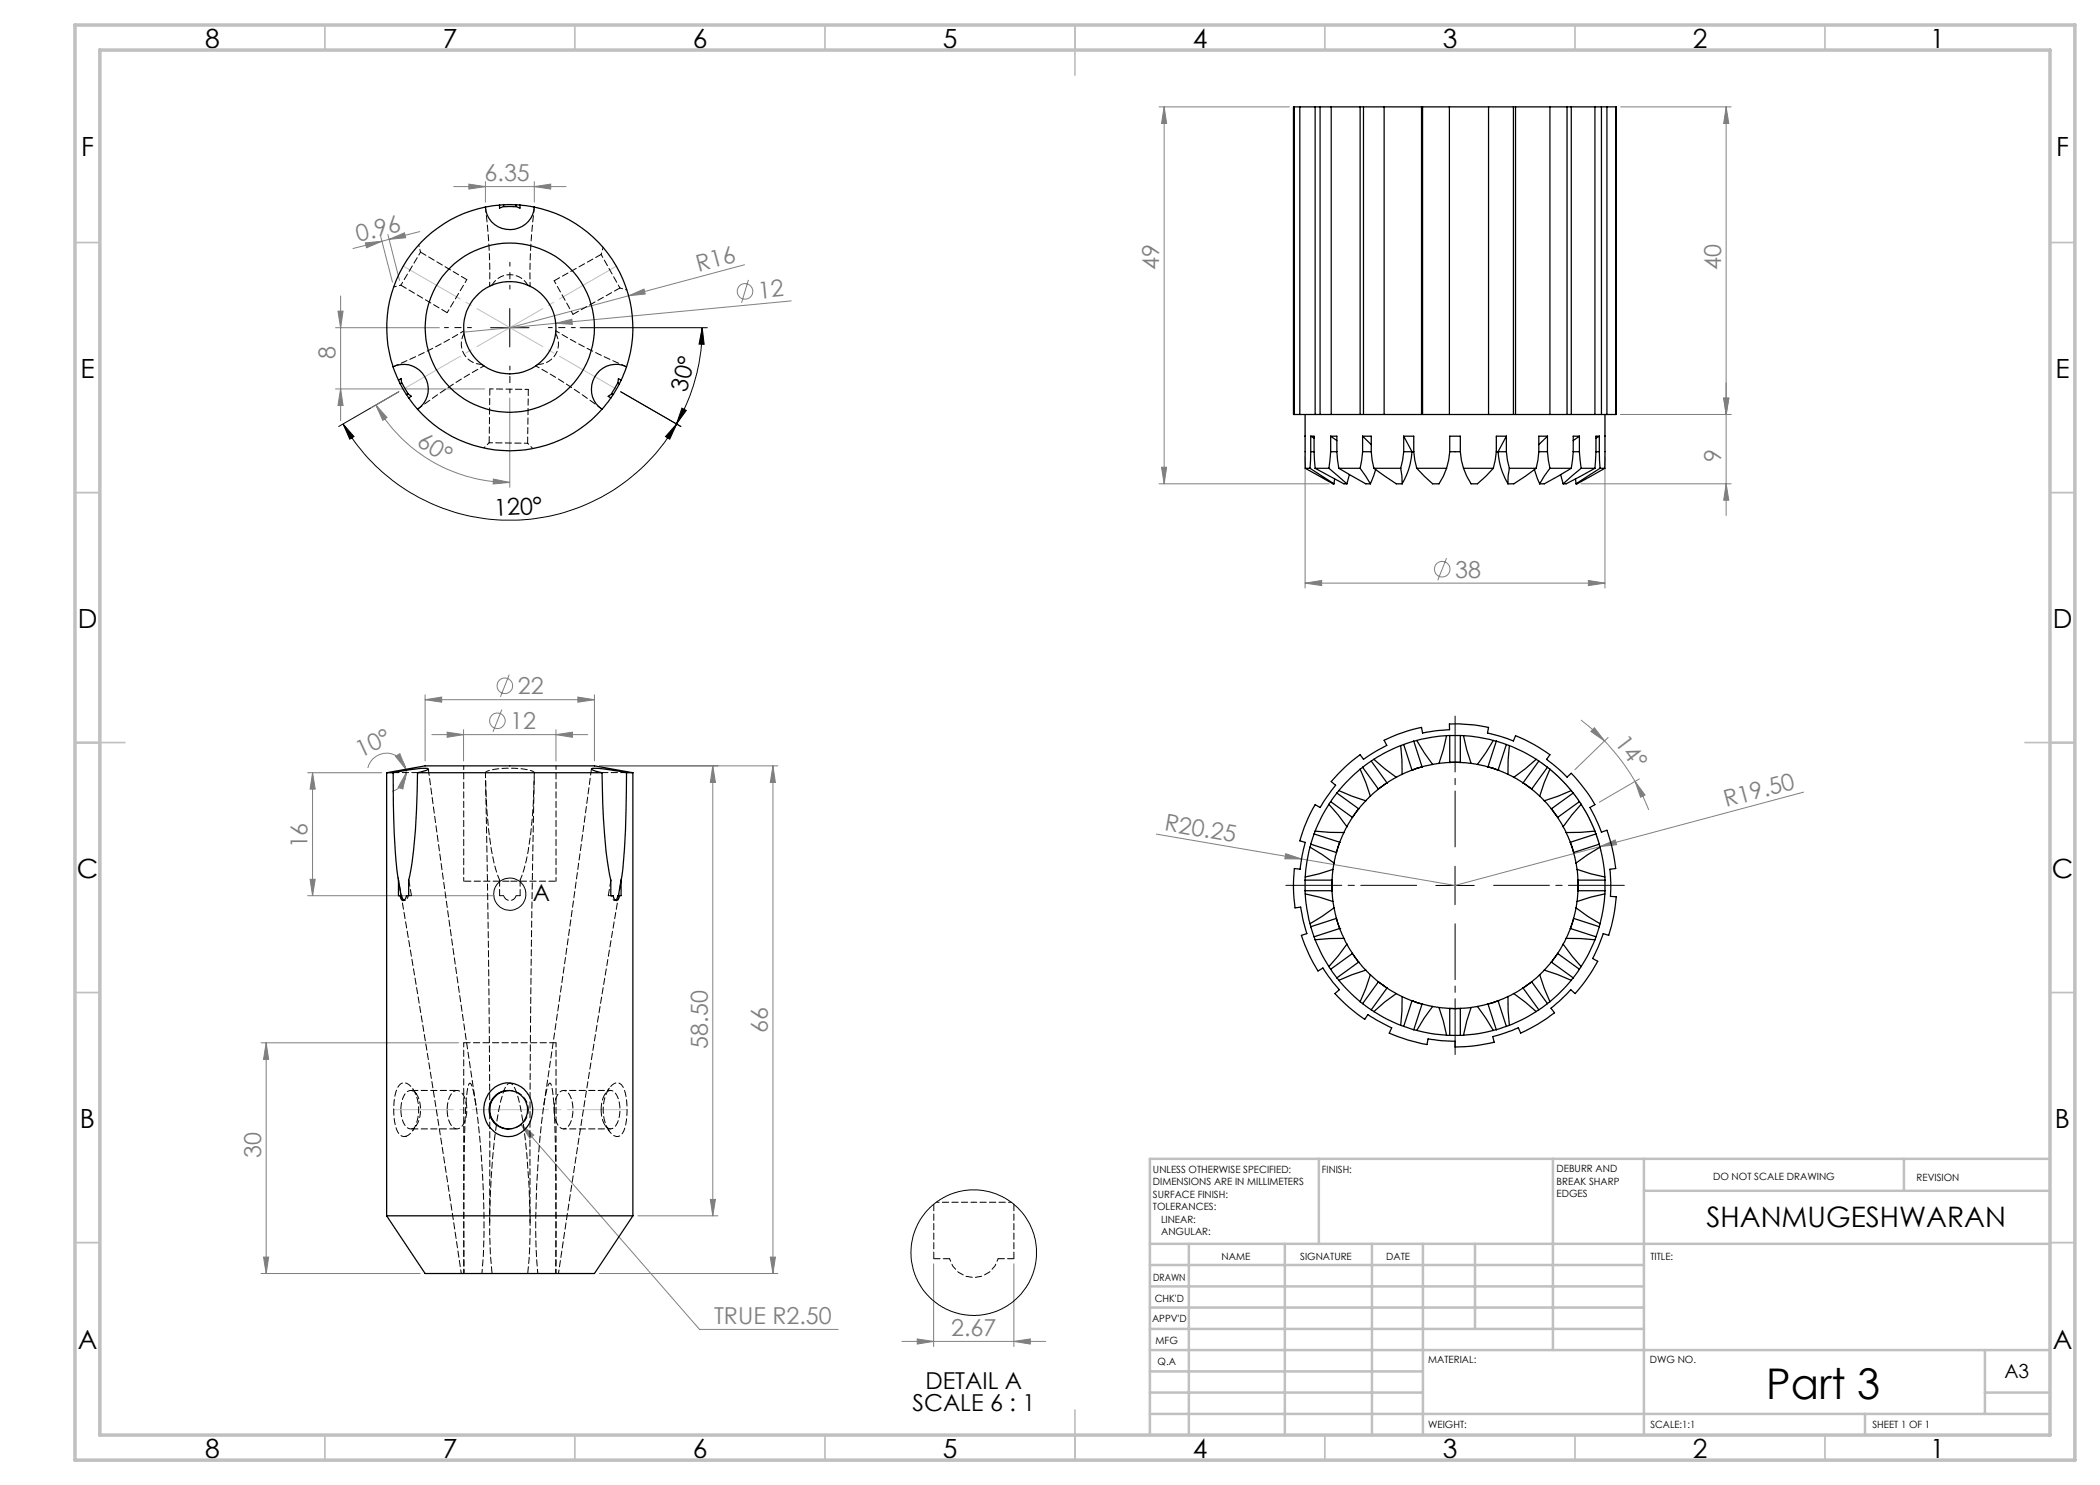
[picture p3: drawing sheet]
<svg xmlns="http://www.w3.org/2000/svg" width="420mm" height="297mm" viewBox="0 0 420 297" stroke-linecap="round" stroke-linejoin="round" font-family="sans-serif">
<g fill="none" stroke="#808080" stroke-width=".2">
<path d="M90.7 37.3h22.5M93.8 36.8l3.3 .5-3.3 .5zM97.1 36.3v4.1M106.9 37.3l3.2-.5v1zM106.9 36.3v4.1M231.8 21.4h26.1M232.8 21.4l.5 3.3h-1zM232.8 21.4v75.4M324.1 21.4h22.1M345.2 21.4v81.7M345.2 21.4l.6 3.3h-1.1zM68.1 59.2v24.9"/>
<path d="M73.1 48.6l3.3-.3-3.1 1.3zM76.1 47.3l2.4 9.1M76.4 48.3l-5.8 1.4M77.6 46.9l2.3 9.2M77.8 47.9l3.1-1.3 .2 1zM77.8 47.9l-1.4 .4M84 46.3l-6.2 1.6M125.7 59.2l3.1-1.4 .2 1zM148.9 52.9l-46.9 12.6M149.7 56l-1.4 4.6M67.1 77.8h29.8M67.1 65.5h20.8"/>
<path d="M67.6 62.2h1l-.5 3.3zM68.1 77.8l.5 3.3h-1zM79.8 78.3l-5.5 3.2M102 79.6v17.9M111.2 64.7l3.2-.9 .1 1.1zM111.2 64.7l-18.4 1.7M158.3 60.2l-47.1 4.5M344.7 79.6h1.1l-.6 3.3zM75.2 81l2.2 2.5-.8 .6zM75.2 81a30.8 30.8 0 0 0 26.8 15.5M98.7 95.8l3.3 .7-3.4 .3zM231.8 96.8h34"/>
<path d="M232.3 93.4h1l-.5 3.4zM261 91.3v26.3M316.2 96.8h30M321 91.3v26.3M324.1 82.9h22.1M345.2 96.8l.6 3.2h-1.1zM261 116.6l3.3-.5v1zM261 116.6h60M289.3 111.6l-1.8 4.5M317.7 116.1l3.3 .5-3.3 .5zM85 139.9l3.3-.5v1zM85 139v13.2"/>
<path d="M85 139.9h33.9M101.8 134.9l-1.7 4.5M115.6 139.4l3.3 .5-3.3 .5zM118.9 139v13.2M61.5 154.5h14.8M62.5 154.5v24.6M62.5 154.5l.5 3.3h-1zM73.6 153.6a3.9 3.9 0 0 1 3.9-3 3.9 3.9 0 0 1 3.7 3.2M79.1 151.3l.9-.6 1.2 3.1zM81.2 153.8v.7M81.2 154.5l-.6 3.3-1-.3zM81.2 154.5a3.9 3.9 0 0 1-2.8 3.8"/>
<path d="M86.4 146.9h31.1M89.4 146.4l3.3 .5-3.3 .6zM92.7 145.9v6.3M100.4 141.9l-1.8 4.5M111.2 146.9l3.3-.5v1.1zM111.2 145.9v6.3M119.9 153.2h35.7M142.6 153.2l.5 3.3h-1zM142.6 153.2v90M154.6 153.2l.5 3.3h-1zM154.6 153.2v101.5M308.1 152.4a30 30 0 0 1 12.1 17.9"/>
<path d="M316.2 144l3 2.5 1.7 1.7M318.9 145.6l2 2.6-2.7-1.9zM320.9 148.2a43.1 43.1 0 0 1 6.1 8.1M321.6 147.5l-6.6 6.4M327 156.3l2 2.7-.9 .5zM327 156.3l1.5 2.8 1.2 2.9M327.9 155.8l-8 4.6M360.7 158.4l-69.7 18.7-30.7-5.3M61.5 179.1h37.4M62 175.9h1l-.5 3.2zM231.3 166.8l29 5M257.1 170.7l3.2 1.1h-3.3z"/>
<path d="M320 169.3l3-1.3 .3 .9zM52.2 208.6h39.5M53.2 208.6v46.1M53.2 208.6l.5 3.3h-1zM104.2 224.9l2.6 2.1-.8 .7zM104.2 224.9l35.7 41h27.7M142.1 239.9h1l-.5 3.3zM52.2 254.7h31.8M52.7 251.4h1l-.5 3.3zM119.9 254.7h35.7M127.6 243.2h16M154.1 251.4h1l-.5 3.3z"/>
<path d="M186.7 252.8v16.5M202.8 252.8v16.5M180.4 268.3h28.7M183.4 267.8l3.3 .5-3.3 .5zM202.8 268.3l3.3-.5v1z"/>
<circle cx="149" cy="58.3" r="1.57"/>
<circle cx="288.4" cy="113.8" r="1.55"/>
<circle cx="101" cy="137.2" r="1.56"/>
<circle cx="99.5" cy="144.1" r="1.56"/>
</g>
<g fill="none" stroke="#000" stroke-width=".2">
<path d="M79.8 78.3l-12.1 7M98.1 65.5h7.7M102 61.7v7.7M116 65.5h25.5M124.1 78.3l12.1 7M140.4 65.5l.4 3.4-1-.1zM140.4 65.5a38.6 38.6 0 0 1-5.1 19.3M68.6 84.8l2.2 2.5-.8 .5zM68.6 84.8a38.5 38.5 0 0 0 66.7 0M135.3 84.8l-1.4 3-.8-.5zM136.4 81.6l.9 .5-2 2.7zM287.2 177.1h7.7"/>
<path d="M291 173.2v7.7"/>
<circle cx="101.9" cy="178.8" r="3.2"/>
</g>
<path d="M283.3 177.1h-26.1M291 169.4v-26.2M298.7 177.1h26.2M291 184.8v26.1" fill="none" stroke="#000" stroke-width=".2" stroke-dasharray="15.2 1.3 1.3 1.3" stroke-dashoffset="4.1"/>
<path d="M102 57.8v-5.4M94.3 65.5h-5.4M102 73.2v5.4M109.7 65.5h5.4" fill="none" stroke="#000" stroke-width=".2" stroke-dasharray="15.2 1.3 1.3 1.3" stroke-dashoffset="14.5"/>
<path d="M78.7 221.9h46.7" fill="none" stroke="#c0c0c0" stroke-width=".2" stroke-dasharray="15.2 1.3 1.3 1.3" stroke-dashoffset="3.3"/>
<path d="M80.7 53.2l42.6 24.6M80.7 77.8l42.6-24.6" fill="none" stroke="#c0c0c0" stroke-width=".2" stroke-dasharray="15.2 1.3 1.3 1.3" stroke-dashoffset="2.1"/>
<g fill="none" stroke="#c0c0c0" stroke-width=".35">
<path d="M65 5v5M115 5v5M165 5v5M215 5v10M265 5v5M315 5v5M365 5v5M15 48.5h5M410 48.5h5M15 98.5h5M410 98.5h5M15 148.5h10"/>
<path d="M405 148.5h10M15 198.5h5M410 198.5h5M15 248.5h5M410 248.5h5M65 287v5M115 287v5M165 287v5M215 282v10M265 287v5M315 287v5M365 287v5"/>
</g>
<g fill="none" stroke="#c0c0c0" stroke-width=".5">
<path d="M263.8 231.8v17M310.6 231.8v38.2M328.8 231.8v55.2M328.8 238.2h81.2M380.8 231.8v6.4M410 231.8h-180v55.2M230 248.8h180M230 257.3h98.8M230 253h98.8M237.8 248.8v38.2M257 248.8v38.2M274.4 248.8v38.2"/>
<path d="M284.6 248.8v38.2M295 248.8v17M230 265.8h98.8M230 261.5h98.8M230 278.5h54.6M230 274.3h54.6M230 270h180M397 278.5h13M397 270v12.8M230 282.8h180M373 282.8v4.2"/>
</g>
<path d="M15 5h400v287h-400zM20 10h390v277h-390z" fill="none" stroke="#c0c0c0" stroke-width=".7"/>
<g fill="#000">
<path d="M68.6 84.8l2.2 2.5-.8 .5zM135.3 84.8l-1.4 3-.8-.5z"/>
<path d="M136.4 81.6l.9 .5-2 2.7zM140.4 65.5l.4 3.4-1-.1z"/>
</g>
<g fill="#808080">
<path d="M257.1 170.7l3.2 1.1h-3.3z"/>
<path d="M111.2 64.7l3.2-.9 .1 1.1z"/>
<path d="M125.7 59.2l3.1-1.4 .2 1z"/>
<path d="M320 169.3l3-1.3 .3 .9z"/>
<path d="M75.2 81l2.2 2.5-.8 .6zM98.7 95.8l3.3 .7-3.4 .3z"/>
<path d="M327 156.3l2 2.7-.9 .5zM318.9 145.6l2 2.6-2.7-1.9z"/>
<path d="M85 139.9l3.3-.5v1zM115.6 139.4l3.3 .5-3.3 .5zM89.4 146.4l3.3 .5-3.3 .6zM111.2 146.9l3.3-.5v1.1zM104.2 224.9l1.8 2.8 .8-.7zM183.4 267.8l3.3 .5-3.3 .5zM202.8 268.3l3.3-.5v1z"/>
<path d="M261 116.6l3.3-.5v1zM317.7 116.1l3.3 .5-3.3 .5z"/>
<path d="M93.8 36.8l3.3 .5-3.3 .5zM106.9 37.3l3.2-.5v1z"/>
<path d="M73.1 48.6l3.3-.3-3.1 1.3zM77.8 47.9l3.1-1.3 .2 1z"/>
<path d="M81.2 154.5l-.6 3.3-1-.3zM79.1 151.3l.9-.6 1.2 3.1z"/>
<path d="M68.1 77.8l.5 3.3h-1zM67.6 62.2h1l-.5 3.3zM232.3 93.4h1l-.5 3.4zM232.8 21.4l.5 3.3h-1zM345.2 96.8l.6 3.2h-1.1zM344.7 79.6h1.1l-.6 3.3z"/>
<path d="M62.5 154.5l.5 3.3h-1zM62 175.9h1l-.5 3.2zM53.2 208.6l.5 3.3h-1zM52.7 251.4h1l-.5 3.3zM154.6 153.2l.5 3.3h-1zM154.1 251.4h1l-.5 3.3zM142.6 153.2l.5 3.3h-1zM142.1 239.9h1l-.5 3.3zM345.2 21.4l.6 3.3h-1.1zM344.7 79.6h1.1l-.6 3.3z"/>
</g>
<g fill="none" stroke="#000" stroke-width=".25">
<path d="M258.9 21.4h-.2v61.5h.2M258.9 21.4h1.1M258.9 21.4v61.5M260 21.4h3M260 21.4v61.5M263 21.4h1M263 21.4v61.5M264 21.4h2.2M264 21.4v61.5M266.2 21.4h5.8M266.2 21.4v61.5M272 21.4h.7"/>
<path d="M272 21.4v61.5M272.7 21.4h4.1M272.7 21.4v61.5M276.8 21.4h7.5M276.8 21.4v61.5M284.3 21.4v61.5M284.3 21.4h.2M284.5 21.4h5.4M284.5 21.4v61.5M289.9 21.4h7.8M289.9 21.4v61.5M297.7 21.4h5"/>
<path d="M297.7 21.4v61.5M302.7 21.4h.4M302.7 21.4v61.5M303.1 21.4h6.9M303.1 21.4v61.5M310 21.4h3.4M310 21.4v61.5M313.4 21.4h.9M313.4 21.4v61.5M314.3 21.4h4.7M314.3 21.4v61.5M319 21.4h1.3"/>
<path d="M319 21.4v61.5M320.3 21.4h1.1M320.3 21.4v61.5M321.4 21.4h1.7M321.4 21.4v61.5M323.1 21.4h.2v61.5h-.2M323.1 21.4v61.5M97.1 41.4a24.6 24.6 0 0 0-18.5 32M97.1 41.4a4.9 4.9 0 0 0 4.9 4.5 4.9 4.9 0 0 0 4.9-4.5M99.9 41l-2.8 .4M99.9 41v.6l.8-.3M100.7 41.3h2.5"/>
<path d="M100.7 41h2.5M100.7 41h-.8M100.7 41v.3M103.2 41h.8M103.2 41v.3M104 41l2.9 .4M104 41v.6l-.8-.3M106.9 41.4a24.7 24.7 0 0 1 18.4 32M78.6 73.4a4.9 4.9 0 0 1 6.4 2 4.9 4.9 0 0 1-1.5 6.4M78.6 73.4l1.1 2.6M79.7 76l.5-.3 .1 .9M79.7 76l.3 .8"/>
<path d="M80 76.8l1.3 2.1M80.3 76.6l1.3 2.1M80.3 76.6l-.3 .2M81.3 78.9l.4 .7M81.6 78.7l.7 .6-.6 .3M81.6 78.7l-.3 .2M81.7 79.6l1.8 2.2M122.2 79.6l-1.8 2.2M122.3 78.7l-.7 .6 .6 .3M122.3 78.7l.3 .2M122.6 78.9l-.4 .7M123.6 76.6l-1.3 2.1"/>
<path d="M123.6 76.6l.3 .2M123.9 76.8l-1.3 2.1M124.2 76l-.3 .8M124.2 76l-.5-.3-.1 .9M125.3 73.4a4.9 4.9 0 0 0-6.3 2 4.9 4.9 0 0 0 1.4 6.4M125.3 73.4l-1.1 2.6M83.5 81.8a24.6 24.6 0 0 0 36.9 0M258.9 82.9h1.1M260 82.9h3M261 82.9l.1 10.8M261.1 93.7h.9M261.1 93.7l5.5 3.1h.2"/>
<path d="M262 93.7l4.8 3.1M262.1 87.2h.7v3.1M262.1 90.3l-.1 3.4M262.1 87.2v3.1M262.1 90.3h.7M262.1 87.2l.7 .4M262.8 90.3l.2 3.4M263 93.7h2.8M263 93.7l5.8 3.1h.6M263 82.9h1M264 82.9h2.2M265.8 93.7l3.6 3.1"/>
<path d="M266.1 87.2h1.3v3.1M266.1 90.3l-.3 3.4M266.1 87.2v3.1M266.1 90.3h1.3M266.1 87.2l1.3 .9M266.2 82.9h5.8M266.9 95.8l-.1 1M267.4 90.3l.4 3.4M267.8 93.7h4.2M267.8 93.7l5.4 3.1h.9M269.9 94.9l-.5 1.9M272 93.7l2.1 3.1"/>
<path d="M272 82.9h.7M272.5 87.2h1.7v3.1M272.5 90.3l-.5 3.4M272.5 87.2v3.1M272.5 90.3h1.7M272.5 87.2l1.7 1.7M272.7 82.9h4.1M274.2 90.3l.6 3.4M274.8 93.7h5.3M274.8 93.7l4.5 3.1h1.1M275.1 93.9l-1 2.9M276.8 82.9h7.5"/>
<path d="M280.1 93.7l.3 1.5v1.6M280.7 87.2h2.1v3.1M280.7 90.3l-.6 3.4M280.7 87.2l1.7 3.1a14 14 0 0 1-2 6.5M280.7 87.2v3.1M280.7 90.3h2.1M282.8 90.3l.6 3.4M283.4 93.7h5.9M283.4 93.7l3.1 3.1h1.3l.9-1.6 .6-1.5M284.3 82.9h.2M284.5 82.9h5.4M289.9 82.9h7.8"/>
<path d="M289.9 90.3v-3.1h2.2v3.1M289.9 90.3l-.2 1.7-.4 1.7M289.9 90.3h2.2M292.1 90.3l.2 1.7 .4 1.7M292.7 93.7h6M292.7 93.7l.6 1.5 .9 1.6h1.3l3.2-3.1M297.7 82.9h5M299.3 90.3l-.6 3.4M299.3 90.3h2M301.3 90.3l.6 3.4M301.3 87.2h-2v3.1M301.3 87.2l-1.7 3.1a14 14 0 0 0 2 6.5"/>
<path d="M301.3 87.2v3.1M301.9 93.7h5.3M301.9 93.7l-.3 1.5v1.6M302.7 82.9h.4M303.1 82.9h6.9M306.9 93.9l1 2.9M307.2 93.7l-4.4 3.1h-1.2M307.8 90.3l-.6 3.4M307.8 90.3h1.7M309.5 90.3l.5 3.4M309.5 87.2h-1.7v3.1M309.5 87.2v3.1"/>
<path d="M309.5 87.2l-1.7 1.7M310 93.7h4.3M310 82.9h3.4M310 93.7l-2.1 3.1M312.1 94.9l.5 1.9M313.4 82.9h.9M314.3 93.7l-5.4 3.1h-1M314.3 82.9h4.7M314.6 90.3l-.3 3.4M314.6 90.3h1.3M315.1 95.8l.1 1M315.9 90.3l.3 3.4"/>
<path d="M315.9 87.2h-1.3v3.1M315.9 87.2v3.1M315.9 87.2l-1.3 .9M316.2 93.7h2.8M316.2 93.7l-3.6 3.1M319 93.7l-5.8 3.1h-.6M319 82.9h1.3M319.2 90.3l-.2 3.4M319.2 90.3h.7M319.9 90.3l.1 3.4M319.9 87.2h-.7v3.1M319.9 87.2v3.1"/>
<path d="M319.9 87.2l-.7 .4M320 93.7h1M320 93.7l-4.8 3.1M320.3 82.9h1.1M321 93.7l-5.6 3.1h-.2M321 87.2h.1M321 82.9v10.8M321.4 82.9h1.7M77.3 154.5h1.3M77.3 154.5l7.7-1.3h33.9l7.7 1.3M77.3 154.5v88.7M78.6 154.5l.2 12.2 .4 5.5 .5 3.8"/>
<path d="M78.6 154.5l2.3-.4a13 13 0 0 1 4.8-.3l-.6 .3-1.6 .4M83.5 154.5a118.6 118.6 0 0 1-1.5 20.7l-.3 .8v3.1h-.4a.8 .8 0 0 1-.9 1l-.4-1M83.5 154.5h36.9M120.4 154.5a125.9 125.9 0 0 0 1.5 20.5l.3 1v3.1h.4a.99 .99 0 0 0 .7 1 .97 .97 0 0 0 .6-1M120.4 154.5l-1.6-.4-.5-.3a8 8 0 0 1 3.8 .2l3.2 .5M125.3 154.5v3.9a116.7 116.7 0 0 1-1.1 17.6M125.3 154.5h1.3M126.6 154.5v88.7M267.4 158.6l-1.3 1.7M267.4 158.6l4.3 3.1M267.8 158.1l2.6 1.1 2.8 1M267.8 158.1l-.4 .5"/>
<path d="M268.3 154.2l2.1-2.1 1.6-1.1 .7 .9 2.3-1.5 2.4-1.3-.6-1a32.7 32.7 0 0 1 7.5-2.6l.2 1.1 2.7-.4 2.7-.3v-1.1a33.5 33.5 0 0 1 7.8 .7l-.2 1.1 2.6 .7 2.6 .9 .4-1.1a31.7 31.7 0 0 1 6.9 3.9l-.7 .9 2.7 2.1 1.4 1.4 .9-.7a34.3 34.3 0 0 1 4.7 6.2l-1 .6 .9 1.8 1.4 3.1 1.1-.4a35.5 35.5 0 0 1 1.7 7.7l-1.1 .1 .2 2.7-.1 2.8h1.2a33.1 33.1 0 0 1-1.6 7.8l-1.1-.4-.9 2.6-1.2 2.4 1 .6a36.1 36.1 0 0 1-4.5 6.4l-.9-.8-1.9 2-2 1.7 .7 1a32.7 32.7 0 0 1-6.8 4l-.4-1-2.6 .9-2.5 .8 .2 1.2a33.7 33.7 0 0 1-7.8 .9v-1.2l-2.7-.1-2.7-.3-.2 1.1a32.6 32.6 0 0 1-7.6-2.3l.5-1-3-1.6-1.7-1.1-.7 1a32.8 32.8 0 0 1-5.9-5.2l.9-.8-1.4-1.5-1.9-2.8-1 .6a32.8 32.8 0 0 1-3.3-7.1l1.1-.4-.8-2.6-.5-2.7-1.1 .2a31.4 31.4 0 0 1-.1-7.9l1.1 .1 .4-2.7 .7-2.6-1.1-.3a31.5 31.5 0 0 1 3-7.3l1 .6 3.1-4.4-.9-.8zM272 153.8l-2.7 2.6-1.5 1.7M272 153.8l1.2 2.7 .9 2.7M272.5 153.5l-.5 .3M272.5 153.5l3.2 4.3M274.1 159.2l-.9 1M274.2 152.2l-1.7 1.3M274.2 152.2l3.2 4.4M274.8 151.9l2.1 1.8 2.4 1.8M274.8 151.9l-.6 .3M275.7 157.8h.1M275.7 157.8l-1.6 1.4"/>
<path d="M276.5 157.2l-.8 .6M277.4 156.6h.1M277.4 156.6l-.9 .6M279.3 155.5l-1.9 1.1M280.1 149.1a28.9 28.9 0 0 0-5.3 2.8M280.1 149.1l.3 2.9v2.9M280.4 154.9l-1.1 .6M280.7 148.9l-.6 .2M280.7 148.9l1.7 5.1M282.4 154h.1M282.4 154l-2 .9M282.8 148.2l-2.1 .7"/>
<path d="M282.8 148.2l1.6 5.1M283.4 148.1l1.4 2.4 1.7 2.4M283.4 148.1l-.6 .1M283.4 153.7l-1 .3M284.4 153.4l-1 .3M284.4 153.3v.1M284.4 153.3l-1 .4M286.5 152.9l-2.1 .5M287.8 152.7l-1.3 .2M289.3 147.1a28.6 28.6 0 0 0-5.9 1M289.3 147.1l-.6 2.8-.9 2.8M289.9 147.1h-.6"/>
<path d="M289.9 152.5l-2.1 .2M289.9 147.1h2.2M289.9 152.5h2.2M289.9 147.1v5.4M292.1 147.1h.6M292.1 152.5l2.1 .2M292.1 147.1v5.4M292.7 147.1l.6 2.8 .9 2.8M292.7 147.1a28.6 28.6 0 0 1 6 1M294.2 152.7l1.3 .2M295.5 152.9l2.1 .5M297.6 153.4l1 .3"/>
<path d="M297.6 153.3v.1M297.6 153.3l1 .4M298.6 153.7l1 .3M298.7 148.1l-1.5 2.4-1.7 2.4M298.7 148.1l.6 .1M299.3 148.2l2 .7M299.3 148.2l-1.7 5.1M299.6 154h.1M299.6 154l2 .9M301.3 148.9l.6 .2M301.3 148.9l-1.7 5.1M301.6 154.9l1.2 .6"/>
<path d="M301.9 149.1l-.3 2.9v2.9M301.9 149.1a28.9 28.9 0 0 1 5.3 2.8M302.8 155.5l1.8 1.1M304.6 156.6l.9 .6M304.6 156.6h.1M305.5 157.2l.8 .6M305.5 157.2l.9 .6M306.3 157.8l1.6 1.4M306.4 157.8h-.1M307.2 151.9l-2.1 1.8-2.3 1.8M307.2 151.9l.6 .3M307.8 152.2l1.7 1.3"/>
<path d="M307.8 152.2l-3.2 4.4M307.9 159.2l1 1M309.5 153.5l.5 .3M309.5 153.5l-3.1 4.3M310 153.8l-1.1 2.7-1 2.7M310 153.8l1.7 1.6 2.6 2.7M314.3 158.1l-2.7 1.1-2.7 1M314.3 158.1l.3 .5M314.6 158.6l1.3 1.7M314.6 158.6l-4.3 3.1M79.7 176v3.1h.3M79.7 176l.5 3.1"/>
<path d="M80 179.1h.3l.3 .7 .2 .3M123.9 179.1h-.3l-.3 .7-.2 .3M124.2 176v3.1h-.3M124.2 176l-.5 3.1M261 178.1l.1 .7M261 176v2.1M261 176h5.4M261 178.1h5.4M261.1 178.8a28.6 28.6 0 0 0 .9 5.9M261.1 178.8l2.7 .6 2.8 .9M261.1 175.4l-.1 .6M262 169.4a28.6 28.6 0 0 0-.9 6"/>
<path d="M262 169.4l2.4 1.5 2.4 1.7M262.1 168.8l-.1 .6M262.1 168.8l5.2 1.7M262.8 166.8l-.7 2M262.8 166.8l5.1 1.6M263 166.2l2.9 .3h2.9M263 166.2l-.2 .6M265.8 160.9l1.9 2.1 1.7 2.3M265.8 160.9a28.9 28.9 0 0 0-2.8 5.3M266.1 160.3l-.3 .6M266.1 160.3l4.4 3.2M266.4 176v2.1"/>
<path d="M266.4 178.1l.2 2.2M266.6 173.9l-2.8 .9-2.7 .6M266.6 173.9l-.2 2.1M266.8 172.6l-.2 1.3M267.3 170.5h.1M267.3 170.5l-.5 2.1M267.6 169.5l-.3 1M267.9 168.5l-.3 1M267.9 168.4v.1M267.9 168.4l-.3 1.1M268.8 166.5l-.9 2M269.4 165.3l-.6 1.2"/>
<path d="M270.5 163.5l-1.1 1.8M270.5 163.5h.1M271.1 162.6l-.6 .9M271.7 161.7v.1M271.7 161.7l-.6 .9M271.7 161.8l-.6 .8M273.2 160.2l-1.5 1.6M308.9 160.2l1.4 1.6M310.3 161.8l.6 .8M310.3 161.7v.1M310.3 161.7l.6 .9M310.9 162.6l.6 .9"/>
<path d="M311.5 163.5l1.1 1.8M311.5 163.5h.1M312.6 165.3l.6 1.2M313.2 166.5l.9 2M314.1 168.5l.3 1M314.1 168.4v.1M314.1 168.4l.3 1.1M314.4 169.5l.3 1M314.7 170.5l.5 2.1M314.7 170.5h.1M315.2 172.6l.2 1.3M315.4 173.9l2.8 .9 2.8 .6"/>
<path d="M315.4 173.9l.2 2.1M315.6 178.1l-.2 2.2M315.6 176v2.1M315.6 176h5.4M315.6 178.1h5.4M315.9 160.3l.3 .6M315.9 160.3l-4.4 3.2M316.2 160.9l-1.8 2.1-1.8 2.3M316.2 160.9a28.9 28.9 0 0 1 2.8 5.3M319 166.2l-2.9 .3h-2.9M319 166.2l.2 .6M319.2 166.8l.7 2"/>
<path d="M319.2 166.8l-5.1 1.6M319.9 168.8l.1 .6M319.9 168.8l-5.2 1.7M320 169.4l-2.4 1.5-2.4 1.7M320 169.4a28.6 28.6 0 0 1 1 6M321 178.8l-2.8 .6-2.8 .9M321 178.8a28.6 28.6 0 0 1-1 5.9M321 175.4v.6M321 178.1v.7M321 176v2.1M262 184.7l.1 .6M262.1 185.3l.7 2.1"/>
<path d="M262.8 187.4l.2 .6M263 188a28.9 28.9 0 0 0 2.8 5.3M265.8 193.3l.3 .5M266.1 193.8l1.3 1.8M266.6 180.3l.2 1.3M266.8 181.6l-2.4 1.7-2.4 1.4M266.8 181.6l.5 2.1M267.3 183.7l-5.2 1.6M267.3 183.7l.3 1M267.3 183.7h.1M267.4 195.6l.4 .5M267.6 184.7l.3 1"/>
<path d="M267.8 196.1l1.5 1.7 2.7 2.5M267.9 185.7h.1M267.9 185.7l.9 2M267.9 185.7l-5.1 1.7M268.8 187.7h-2.9l-2.9 .3M268.8 187.7l.6 1.1M269.4 188.8l-1.7 2.4-1.9 2.1M269.4 188.8l1.1 1.9M270.5 190.7l.6 .9M270.5 190.7h.1M270.5 190.7l-4.4 3.1M271.1 191.6l.6 .8"/>
<path d="M271.7 192.4l-4.3 3.2M271.7 192.4l1.5 1.6M271.7 192.4h.1M273.2 194l-2.8 .9-2.6 1.2M273.2 194l.9 .9M274.1 194.9l-.9 2.8-1.2 2.6M274.1 194.9l1.6 1.5M275.7 196.4l-3.2 4.3M275.7 196.4l.8 .6M275.7 196.4h.1M276.5 197l.9 .6M277.4 197.6h.1"/>
<path d="M277.4 197.6l-3.2 4.4M277.4 197.6l1.9 1.1M279.3 198.7l-2.4 1.7-2.1 1.9M279.3 198.7l1.1 .6M280.4 199.3v2.9l-.3 2.9M280.4 199.3l2 .9M301.6 199.3l-2 .9M301.6 199.3v2.9l.3 2.9M302.8 198.7l2.3 1.7 2.1 1.9M302.8 198.7l-1.2 .6M304.6 197.6l-1.8 1.1M304.6 197.6h.1"/>
<path d="M304.6 197.6l3.2 4.4M305.5 197l-.9 .6M306.3 196.4l-.8 .6M306.3 196.4h.1M306.4 196.4l3.1 4.3M306.4 196.4l-.9 .6M307.9 194.9l-1.6 1.5M307.9 194.9l1 2.8 1.1 2.6M308.9 194l2.7 .9 2.7 1.2M308.9 194l-1 .9M310.3 192.4l-1.4 1.6M310.3 192.4h.1"/>
<path d="M310.3 192.4l4.3 3.2M310.9 191.6l-.6 .8M311.5 190.7l-.6 .9M311.5 190.7h.1M311.5 190.7l4.4 3.1M312.6 188.8l1.8 2.4 1.8 2.1M312.6 188.8l-1.1 1.9M313.2 187.7h2.9l2.9 .3M313.2 187.7l-.6 1.1M314.1 185.7h.1M314.1 185.7l-.9 2M314.1 185.7l5.1 1.7"/>
<path d="M314.3 196.1l-1.6 1.7-2.7 2.5M314.4 184.7l-.3 1M314.6 195.6l-.3 .5M314.7 183.7l-.3 1M314.7 183.7h.1M314.7 183.7l5.2 1.6M315.2 181.6l2.3 1.7 2.5 1.4M315.2 181.6l-.5 2.1M315.4 180.3l-.2 1.3M315.9 193.8l-1.3 1.8M316.2 193.3l-.3 .5M319 188a28.9 28.9 0 0 1-2.8 5.3"/>
<path d="M319.2 187.4l-.2 .6M319.9 185.3l-.7 2.1M320 184.7l-.1 .6M98.2 218.1a4.7 4.7 0 0 1 5-1.3 4.7 4.7 0 0 1 3.2 3.9 5.2 5.2 0 0 1-5.4 6.6 5.5 5.5 0 0 1-2.8-9.2zM101.7 218.1a3.8 3.8 0 0 0-3.7 3.9 3.8 3.8 0 0 0 3.7 3.8M272 200.3l.5 .4M272.5 200.7l1.7 1.3M274.2 202l.6 .3M274.8 202.3a28.9 28.9 0 0 0 5.3 2.8M280.1 205.1l.6 .2M280.7 205.3l2.1 .6M282.4 200.2h.1"/>
<path d="M282.4 200.2l1 .3M282.4 200.2l-1.7 5.1M282.8 205.9l.6 .2M283.4 206.1a28.6 28.6 0 0 0 5.9 .9M283.4 200.5l1 .3M284.4 200.8l2.1 .5M284.4 200.8l-1.6 5.1M284.4 200.8h.1M286.5 201.3l-1.7 2.3-1.4 2.5M286.5 201.3l1.3 .2M287.8 201.5l.9 2.8 .6 2.7M287.8 201.5l2.1 .2"/>
<path d="M289.3 207l.6 .1M289.9 207.1h2.2M289.9 201.7h2.2M289.9 201.7v5.4M292.1 201.7v5.4M292.7 207l-.6 .1M294.2 201.5l-2.1 .2M294.2 201.5l-.9 2.8-.6 2.7M295.5 201.3l1.7 2.4 1.5 2.4M295.5 201.3l-1.3 .2M297.6 200.8l-2.1 .5M297.6 200.8h.1"/>
<path d="M297.6 200.8l1.7 5.1M298.6 200.5l-1 .3M298.7 206.1a28.6 28.6 0 0 1-6 .9M299.3 205.9l-.6 .2M299.6 200.2h.1M299.6 200.2l-1 .3M299.6 200.2l1.7 5.1M301.3 205.3l-2 .6M301.9 205.1l-.6 .2M307.2 202.3a28.9 28.9 0 0 1-5.3 2.8M307.8 202l-.6 .3M309.5 200.7l-1.7 1.3"/>
<path d="M310 200.3l-.5 .4M77.3 243.2h49.3M77.3 243.2l7.7 11.5h33.9l7.7-11.5"/>
<circle cx="102" cy="65.5" r="9.2"/>
<circle cx="102" cy="65.6" r="16.9"/>
<circle cx="101.7" cy="221.9" r="3.9"/>
</g>
<path d="M105.5 57a4.1 4.1 0 0 0-7.1 0M92.8 66.7a4.1 4.1 0 0 0 3.6 6.2M107.6 72.9a4.1 4.1 0 0 0 3.5-6.2M83.5 154.5h-4.9M125.3 154.5h-4.9" fill="none" stroke="#000" stroke-width=".2" stroke-dasharray="1.3 .6" stroke-dashoffset=".1"/>
<path d="M97.1 154.5a78.8 78.8 0 0 0 2 19.3l.8 2.2M104 176a38.5 38.5 0 0 0 2.5-12.3l.4-9.2M81.2 227.3a5.3 5.3 0 0 0 2.5-4.7 6.4 6.4 0 0 0-2.2-5.9 1.45 1.45 0 0 0-2.1 1 12.8 12.8 0 0 0 .2 8.8 1.33 1.33 0 0 0 1.6 .8" fill="none" stroke="#000" stroke-width=".2" stroke-dasharray="1.3 .6" stroke-dashoffset=".2"/>
<path d="M97.1 156.1l.7 46 .1 42.4M106.9 154.5a6.7 6.7 0 0 0-4-.8 13.6 13.6 0 0 0-5.7 .7l-.1 .1M121.7 226a1.86 1.86 0 0 0 2.3 1.2 4.1 4.1 0 0 0 1.3-3.1 13 13 0 0 0-.7-6.8 1.39 1.39 0 0 0-1.3-.8 1.39 1.39 0 0 0-1.3 .9 8.1 8.1 0 0 0-.3 8.6" fill="none" stroke="#000" stroke-width=".2" stroke-dasharray="1.3 .6" stroke-dashoffset=".3"/>
<path d="M100.7 179.1h-.8M104 179.1h-.8M92.7 208.5v46.2M101.7 225.8a3.8 3.8 0 0 0 4-3.9M105.7 221.9a3.8 3.8 0 0 0-4-3.8M96.4 254.7a158.9 158.9 0 0 0-1.7-36.5l-.4-1.2-.2-.3h-.2l-.4 .9-.2 2.2a603.9 603.9 0 0 0-.5 34.9M111.1 254.7l.1-3.8a563.2 563.2 0 0 0-.5-30.8l-.3-2.5-.2-.6-.2-.4a1.07 1.07 0 0 0-.6 1l-.1 .7a157.6 157.6 0 0 0-1.7 36.4M111.2 254.7v-46.2" fill="none" stroke="#000" stroke-width=".2" stroke-dasharray="1.3 .6" stroke-dashoffset=".4"/>
<g fill="none" stroke="#000" stroke-width=".2" stroke-dasharray="1.3 .6" stroke-dashoffset=".7">
<path d="M78.7 57.4l1.5-.4M84.1 50.4l-.4-1.4M120.6 49.5l-.4 1.4M124 57.6l1.4 .4M97.8 88.5l-1 1.1M106.6 89.7l-1.1-1.1M81.6 179.1a.75 .75 0 0 1-.8 .9M123.1 180l-.1 .1a.9 .9 0 0 1-.7-1M83.3 218.8l-.7-1M121.9 217.6l-.8 1.1M122.1 218.1h-9.4M82.6 226.1l.7-1.1"/>
<path d="M112.7 225.8h9.4M121.1 225.1l.8 1.1M187.2 240.5h7.6M189.9 251.7a5 5 0 0 0 4.9 3.8 5 5 0 0 0 4.8-3.8M194.8 240.5h7.5"/>
</g>
<g fill="none" stroke="#000" stroke-width=".2" stroke-dasharray="1.3 .6">
<path d="M80.2 57l9.2 5.5M93.4 55.9l-9.3-5.5M98.4 57l-.5 .2M106 57.2l-.5-.2M120.2 50.9l-9.4 5.3M96.4 72.9l.4 .3M98 77.8l-.2 10.7M107.1 73.2l.5-.3M111.1 66.7l.1-.5M114.6 62.9l9.4-5.3M105.5 88.6l.2-10.7M118.3 153.8l-4.8 35-4.7 32.2"/>
<path d="M81.8 176l.5 3.1M82.3 179.1h-.5M99.9 176v3.1M104 179.1v-3.1M121.7 179.1l.5-3.1M121.7 179.1h.5M80.7 180.1h.3M123 180.1h.3M101.8 218.1h-.1M111.2 208.5h-18.5M95.2 221.1l-4.6-31.5-4.9-35.8M101.7 225.8h.1"/>
<path d="M110.8 221.9a4.4 4.4 0 0 1 1.5-3.7 1.39 1.39 0 0 1 1.8 1.1 6.3 6.3 0 0 1-.7 6.2 1.34 1.34 0 0 1-2.1-.9l-.4-1.5-.1-1.2M120.2 221.9a4.4 4.4 0 0 1 1.5-3.7 1.39 1.39 0 0 1 1.8 1.1 6.3 6.3 0 0 1-.7 6.2 1.34 1.34 0 0 1-2.1-.9l-.4-1.5-.1-1.2M106 244.5l.2-45.5 .6-43.4M189.9 251.7h-3.1M202.8 251.7h-3.2"/>
</g>
<path d="M100.7 179.1a1.28 1.28 0 0 0 1.3 1 1.28 1.28 0 0 0 1.2-1M98.4 254.7a129.8 129.8 0 0 1 1.8-34.6 6.2 6.2 0 0 1 1.4-3.3l.4-.2a1.27 1.27 0 0 1 1 1.1 25.6 25.6 0 0 1 1.6 6.8 131.7 131.7 0 0 1 .9 30.2M186.8 240.8v10.9M202.8 251.7v-10.9" fill="none" stroke="#000" stroke-width=".2" stroke-dasharray="1.3 .6" stroke-dashoffset="-.1"/>
<path d="M92.7 176.2h9.3M102 176.2h9.2M91.4 218.1h-9.3M80.2 221.9a4.3 4.3 0 0 1 1.5-3.7 1.72 1.72 0 0 1 2.1 1.6 5.9 5.9 0 0 1-.9 5.7 1.41 1.41 0 0 1-2.2-.9l-.4-1.5-.1-1.2M82.1 225.8h9.3M89.4 221.9a4.3 4.3 0 0 1 1.6-3.7 1.72 1.72 0 0 1 2 1.6 5.9 5.9 0 0 1-.9 5.7 1.41 1.41 0 0 1-2.1-.9l-.5-1.5-.1-1.2" fill="none" stroke="#000" stroke-width=".2" stroke-dasharray="1.3 .6" stroke-dashoffset="-.2"/>
<path d="M80.2 57l3.9-6.6M110.8 56.2l3.8 6.7M120.2 50.9l3.8 6.7M89.4 62.5l4-6.6M105.7 77.9l-7.7-.1M105.5 88.6l-7.7-.1M111.7 254.7l5.8-37.9 6.8-41.3" fill="none" stroke="#000" stroke-width=".2" stroke-dasharray="1.3 .6" stroke-dashoffset=".6"/>
<path d="M97.1 41.7l.7 7.9 .1 7.6M106 57.2l.1-7.5 .7-8M92.8 66.2l-6.6 3.6-7.3 3.4M107.1 73.2l6.2 3.7 6.9 4.7M125 73.2l-7.1-3.3-6.7-3.7M83.8 81.6l6.4-4.5 6.6-3.9M92.7 153.2v23M79.6 175.5l6.8 40.8 5.9 38.4M111.2 176.2v-23" fill="none" stroke="#000" stroke-width=".2" stroke-dasharray="1.3 .6" stroke-dashoffset=".5"/>
<circle cx="194.7" cy="250.5" r="12.6" fill="none" stroke="#000" stroke-width=".2"/>
<text font-size="8.5" x="353.2" y="279.7">Part 3</text>
<text font-size="5.6" x="341.3" y="245.5">SHANMUGESHWARAN</text>
<g font-size="5.3">
<text x="41" y="9.5">8</text>
<text x="88.5" y="9.5">7</text>
<text x="138.5" y="9.5">6</text>
<text x="188.5" y="9.5">5</text>
<text x="238.5" y="9.5">4</text>
<text x="288.5" y="9.5">3</text>
<text x="338.5" y="9.5">2</text>
<text x="386" y="9.5">1</text>
<text x="16.2" y="31.3">F</text>
<text x="411.2" y="31.3">F</text>
<text x="16.1" y="75.5">E</text>
<text x="411.1" y="75.5">E</text>
<text x="15.5" y="125.5">D</text>
<text x="410.5" y="125.5">D</text>
<text x="15.4" y="175.5">C</text>
<text x="410.4" y="175.5">C</text>
<text x="16" y="225.5">B</text>
<text x="411" y="225.5">B</text>
<text x="15.5" y="269.8">A</text>
<text x="410.5" y="269.8">A</text>
<text x="41" y="291.5">8</text>
<text x="88.5" y="291.5">7</text>
<text x="138.5" y="291.5">6</text>
<text x="188.5" y="291.5">5</text>
<text x="238.5" y="291.5">4</text>
<text x="288.5" y="291.5">3</text>
<text x="338.5" y="291.5">2</text>
<text x="386" y="291.5">1</text>
</g>
<g font-size="4.7" fill="#808080">
<text x="96.9" y="36.3">6.35</text>
<text x="71.6" y="48.4" transform="rotate(-14 71.6 48.4)">0.96</text>
<text x="139.7" y="54.4" transform="rotate(-15 139.7 54.4)">R16</text>
<text x="151.7" y="59.7" transform="rotate(-5 151.7 59.7)">12</text>
<text x="231.8" y="54.1" transform="rotate(-90 231.8 54.1)">49</text>
<text x="344.2" y="54.1" transform="rotate(-90 344.2 54.1)">40</text>
<text x="67.1" y="71.8" transform="rotate(-90 67.1 71.8)">8</text>
<text x="83.2" y="89.1" transform="rotate(32 83.2 89.1)">60°</text>
<text x="344.2" y="92.4" transform="rotate(-90 344.2 92.4)">9</text>
<text x="291" y="115.5">38</text>
<text x="103.6" y="138.9">22</text>
<text x="102.1" y="145.9">12</text>
<text x="322.8" y="148.5" transform="rotate(53 322.8 148.5)">14°</text>
<text x="72.1" y="151.5" transform="rotate(-25 72.1 151.5)">10°</text>
<text x="345.2" y="161.5" transform="rotate(-15 345.2 161.5)">R19.50</text>
<text x="232.7" y="166" transform="rotate(10 232.7 166)">R20.25</text>
<text x="61.5" y="169.7" transform="rotate(-90 61.5 169.7)">16</text>
<text x="141.6" y="209.8" transform="rotate(-90 141.6 209.8)">58.50</text>
<text x="153.6" y="206.5" transform="rotate(-90 153.6 206.5)">66</text>
<text x="52.2" y="231.6" transform="rotate(-90 52.2 231.6)">30</text>
<text x="142.8" y="264.9">TRUE R2.50</text>
<text x="190.2" y="267.3">2.67</text>
</g>
<g font-size="4.7">
<text x="137.3" y="78.5" transform="rotate(-75 137.3 78.5)">30°</text>
<text x="98.9" y="103.2" transform="rotate(-3 98.9 103.2)">120°</text>
<text x="106.5" y="180.2">A</text>
<text x="185.1" y="277.7">DETAIL A</text>
<text x="182.5" y="282.3">SCALE 6 : 1</text>
</g>
<text font-size="3.9" x="400.9" y="275.5">A3</text>
<g font-size="2">
<text x="230.6" y="234.6">UNLESS OTHERWISE SPECIFIED:</text>
<text x="230.6" y="237.1">DIMENSIONS ARE IN MILLIMETERS</text>
<text x="230.6" y="239.6">SURFACE FINISH:</text>
<text x="264.4" y="234.6">FINISH:</text>
<text x="311.3" y="234.5">DEBURR AND</text>
<text x="311.3" y="237">BREAK SHARP</text>
<text x="311.3" y="239.5">EDGES</text>
<text x="342.6" y="236">DO NOT SCALE DRAWING</text>
<text x="383.3" y="236.2">REVISION</text>
<text x="230.6" y="242.1">TOLERANCES:</text>
<text x="232.2" y="244.6">LINEAR:</text>
<text x="232.2" y="247.1">ANGULAR:</text>
<text x="244.3" y="252">NAME</text>
<text x="260" y="251.9">SIGNATURE</text>
<text x="277.2" y="251.9">DATE</text>
<text x="330.1" y="251.9">TITLE:</text>
<text x="230.6" y="256.1">DRAWN</text>
<text x="230.9" y="260.3">CHK'D</text>
<text x="230.4" y="264.4">APPV'D</text>
<text x="231.1" y="268.8">MFG</text>
<text x="231.5" y="273">Q.A</text>
<text x="285.6" y="272.5">MATERIAL:</text>
<text x="330" y="272.5">DWG NO.</text>
<text x="285.6" y="285.5">WEIGHT:</text>
<text x="330.1" y="285.6">SCALE:1:1</text>
<text x="374.5" y="285.6">SHEET 1 OF 1</text>
</g>
</svg>
